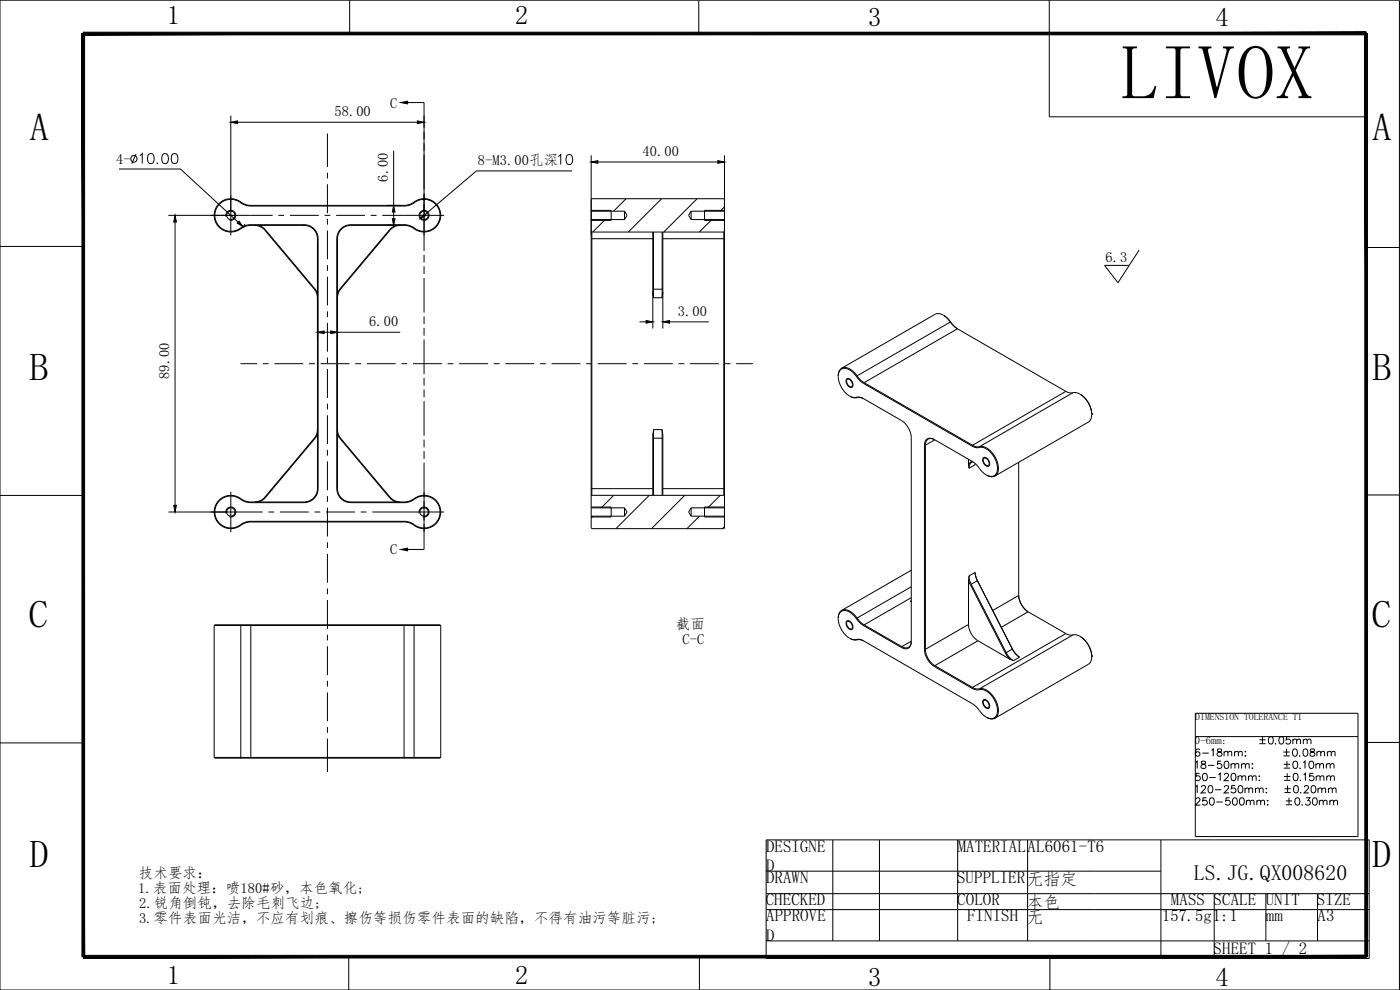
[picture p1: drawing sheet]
<svg xmlns="http://www.w3.org/2000/svg" width="420mm" height="297mm" viewBox="0 0 420 297" stroke-linecap="round" stroke-linejoin="round" font-family="sans-serif">
<!-- layer: 0 -->
<g fill="none" stroke="#000" stroke-width=".3">
<path d="M0 .1h420v296.9h-420zM104.9 .1v10M209.7 .1v10M314.9 .1v34.9h95.1M69.3 34.7v28.9M71.3 36.7h54M122.3 30.8h5M127.3 34.7v28.9M35.7 50.7h18.5l17.3 16M40.8 46.2l-1.3 2.9M42 46.7l.7-.6v3M44.7 46.2a.98 .98 0 0 1 1.4 .5 2.52 2.52 0 0 1-.3 2.2 .98 .98 0 0 1-1.4-.4 2.44 2.44 0 0 1 .3-2.3z"/>
<path d="M47.3 48.8l-.2 .1h.3M49 46.2a.98 .98 0 0 1 1.4 .5 2.44 2.44 0 0 1-.3 2.2 .98 .98 0 0 1-1.4-.4 2.52 2.52 0 0 1 .3-2.3zM51.8 46.2a.98 .98 0 0 1 1.5 .5 2.44 2.44 0 0 1-.3 2.2 .98 .98 0 0 1-1.5-.4 2.52 2.52 0 0 1 .3-2.3zM118.1 45.2v16.4M167.6 46.9l.7-.5v3M170.3 46.5a.97 .97 0 0 1 1.4 .4 2.52 2.52 0 0 1-.3 2.3 .97 .97 0 0 1-1.4-.4 2.44 2.44 0 0 1 .3-2.3zM171.7 51.3h-28.7l-15.4 13M177.4 46.6v111.8l.2 .2h39.6l.2-.2v-111.8M177.4 59.8l.2-.2h39.6l.2 .2M179.4 48.6h36M187.9 59.6l-3.8 3.8M198.6 59.6l-10 10"/>
<path d="M209.2 59.6l-10 10M0 73.9h25M50.5 64.6h19.6M52.5 66.6v85M67.8 65a1.5 1.5 0 0 1 1.3-1.9 1.5 1.5 0 0 1 1.7 1.6 1.5 1.5 0 0 1-1.9 1.4M72.1 68.5l.2 .1M72.2 60.8l1.4 .8 1.7 .2M72.2 60.8a4.8 4.8 0 0 0-6.5 .6 4.8 4.8 0 0 0 0 6.4 4.8 4.8 0 0 0 6.5 .7M72.3 60.6l-.2 .2M72.3 60.6l1.4 .8 1.6 .2M72.3 60.6a5 5 0 0 0-6.7 .6 5 5 0 0 0 0 6.8 5 5 0 0 0 6.7 .6M73.5 67.2l-1.2 1.4"/>
<path d="M75.3 61.6h46M75.3 67.4h16v.2h-16zM75.3 61.6v.2M75.3 61.8h46M75.3 67.4l-1.7 .3-1.4 .8M75.3 67.6l-1.6 .3-1.4 .7M76.4 67.6l1.7 .4 1.4 1.1M77.7 67.6l1.2 .7 .7 .6M79.5 69.1l14.8 17.7M79.6 68.9l-.1 .2M79.6 68.9l14.9 17.7M91.3 67.4a4.2 4.2 0 0 1 4.2 4.2"/>
<path d="M91.3 67.6a4 4 0 0 1 4 4M95.3 71.6v75M95.3 71.6h.2M95.5 71.6v75M101.1 71.6v75M101.1 71.6h.2M101.3 71.6v75M105.3 67.6h16M105.3 67.4v.2M105.3 67.4h16v.2M105.3 67.4a4.2 4.2 0 0 0-4.2 4.2M105.3 67.6a4 4 0 0 0-4 4"/>
<path d="M116.9 68.9l-14.8 17.7M116.9 68.9l.2 .2M117.1 69.1l-14.9 17.7M118.1 63.6v2M118.9 67.6l-.9 .4-1.1 .9M120.1 67.6l-1.7 .4-1.3 1.1M121.3 61.6v.2M121.3 67.4l1.6 .3 1.5 .8M121.3 67.6l1.6 .3 1.4 .7M124.3 60.6a5 5 0 0 1 6.7 .6 5 5 0 0 1 0 6.8 5 5 0 0 1-6.7 .6M124.3 60.6l.1 .2M124.3 60.6l-1.4 .8-1.6 .2"/>
<path d="M124.4 68.5l-.1 .1M124.4 60.8a4.8 4.8 0 0 1 6.4 .6 4.8 4.8 0 0 1 0 6.4 4.8 4.8 0 0 1-6.4 .7M124.4 60.8l-1.5 .8-1.6 .2M177.4 71.6h18.5M177.4 63.1h6v3h-6M177.4 69.4l.2 .2M177.4 65.9h10M177.4 63.4h10M177.6 69.6v79M177.6 69.6h39.6M181.6 65.9l-3.7 3.7M187.4 63.4l.8 1.2-.8 1.3"/>
<path d="M187.4 63.4v2.5M195.9 69.6v29M196.1 69.6v19.7M198.7 69.6v19.7M198.9 69.6v29M198.9 71.6h18.5M207.4 63.4l-.7 1.2 .7 1.3M207.4 63.4v2.5M207.4 65.9h10M207.4 63.4h10M213.6 65.9l-3.7 3.7M217.2 69.6v79"/>
<path d="M217.4 62.1l-1.3 1.3M217.4 69.4l-.2 .2M217.4 63.1h-6v3h6M341.9 75.1l-6.4 9.7-4-5.2h7.4M410 74.3h10M94.3 86.8l.7 1.2 .3 1.3M94.5 86.6l-.2 .2M94.5 86.6l.8 1.5M97.3 99.7h2M101.3 99.7h18.8M102.1 86.6l.1 .2M102.1 86.6l-.8 1.5"/>
<path d="M102.2 86.8l-.7 1.2-.2 1.3M191.9 96.6h2M195.9 88.1l.2 1.2M195.9 86.6h3M196.1 89.3h2.6M198.9 88.1l-.2 1.2M200.9 96.6h11.8M280.6 94.3a2.64 2.64 0 0 1 2.6 .4M283.2 94.7l1.2 .8 .9 1.1M283.2 94.7l2 1.9M285.2 96.6l-28 16.2M285.2 96.6h.1"/>
<path d="M285.2 96.6l1 1.2 1.1 .9M285.3 96.6l2 2M287.3 98.7l-28 16.1M287.3 98.7l32.6 18.7M251.6 112.8a2.18 2.18 0 0 1 1.1-2.4 2.18 2.18 0 0 1 2.5 .4l2 2M251.6 112.8a2.12 2.12 0 0 1 1.3-2.2 2.12 2.12 0 0 1 2.4 .6l1.7 1.7M251.6 112.8h.1M251.6 112.8a6.5 6.5 0 0 0 4.9 6.5l.5-.1M254.1 113.7a1.67 1.67 0 0 1 1.8 2.2 1.04 1.04 0 0 1-1.7-.6l-.3-1zM254.3 113.9a1.32 1.32 0 0 1 1.3 .7 1.32 1.32 0 0 1-.2 1.4 1.56 1.56 0 0 1-1.1-2.1zM255.1 118.9l1.3 .5 .8-.1M257 119.2h1.1l1.1 .4"/>
<path d="M257 112.9l1 1.2 1.2 1M257 119.2l.2 .1M257.2 119.3l.8-.1 1.2 .4M257.2 112.8l1 1.1 1.1 .9M257.2 112.8l-.2 .1M259.2 119.6l11.3 6.6a6.6 6.6 0 0 1 3 5.1v61.2M259.2 115.1l32.5 18.7M259.3 114.8l-.1 .3M259.3 114.8l32.6 18.8M319.9 117.4l1.3 .5 .8-.1M319.9 117.4l-28 16.2M322 117.8a5.2 5.2 0 0 1 5 3.8l.6 2.6"/>
<path d="M322 117.8l-28 16.2M324.3 118.4a7.9 7.9 0 0 1 3.3 5.8M94.3 131.5l.2 .1M94.3 131.5l-14.8 17.7M94.5 131.6l-14.9 17.7M95.3 128.9l-.3 1.4-.7 1.2M95.3 130.2l-.8 1.4M101.3 130.2l.8 1.4M101.3 128.9l.2 1.4 .7 1.2M102.1 131.6l14.8 17.7M102.2 131.5l14.9 17.7M102.2 131.5l-.1 .1"/>
<path d="M195.9 131.6h3M196.1 128.9l-.2 1.3v18.4M196.1 128.9v19.7M196.1 128.9h2.6M198.7 128.9l.2 1.3v18.4M198.7 128.9v19.7M277.4 133.6v61.2M277.4 133.6h.3M277.7 133.6v61.2M280.4 131.9l11.3 6.5 1.2 .9a9.1 9.1 0 0 0 3.8 3.6 2.1 2.1 0 0 0 2.2-.3 2.1 2.1 0 0 0 .7-2.1 6.9 6.9 0 0 0-5-6.6l-.6 .1M280.4 131.9a1.69 1.69 0 0 0-1.9-.1 1.69 1.69 0 0 0-.8 1.8M280.4 131.9a1.81 1.81 0 0 0-2.1-.2 1.81 1.81 0 0 0-.9 1.9"/>
<path d="M280.6 132l-2.9 1.6M290.7 139.5l.1 1M290.7 137.8v1.7M291.2 138.7l-.5 .8M291.2 138.7l.3 .1M291.5 138.8l-.5 .5-.2 1.2M291.6 138.4l-.4 .3M291.7 133.8l1.1 .5h1.1M291.8 138.5l-.3 .3M291.9 133.6l1 .4h1.1M291.9 133.6l-.2 .2M291.9 138.5l-.4 .3"/>
<path d="M292.7 139.1l-.1 .3-1.8 1.1M293.9 134.3a4.9 4.9 0 0 1 4.7 3.4 3.9 3.9 0 0 1-.2 5l-1 .3-1.2-.4M294 134l-.1 .3M295.1 137.4a1.67 1.67 0 0 1 1.8 2.2 1.03 1.03 0 0 1-1.7-.6l-.3-1zM295.3 137.5a1.32 1.32 0 0 1 1.3 .7 1.32 1.32 0 0 1-.2 1.5 1.56 1.56 0 0 1-1.1-2.2zM305.7 138.7v40M327.6 124.2h.1M327.6 124.2l-.2 1.6-.8 .9M0 148.6h25M50.5 153.6h17.8M67.8 154a1.5 1.5 0 0 1 1.3-1.9 1.5 1.5 0 0 1 1.7 1.6 1.5 1.5 0 0 1-1.9 1.4M72.1 157.5l.2 .1"/>
<path d="M72.2 149.8l1.4 .8 1.7 .2M72.2 149.8a4.8 4.8 0 0 0-6.5 .6 4.8 4.8 0 0 0 0 6.4 4.8 4.8 0 0 0 6.5 .7M72.3 149.6l-.2 .2M72.3 149.6l1.4 .8 1.6 .2M72.3 149.6a5 5 0 0 0-6.7 .7 5 5 0 0 0 0 6.7 5 5 0 0 0 6.7 .6M75.3 156.6h46M75.3 156.4h46M75.3 150.6h16v.2h-16M75.3 150.6v.2M75.3 156.4v.2M75.3 156.4l-1.7 .3-1.4 .7M75.3 156.6l-1.6 .3-1.4 .7"/>
<path d="M79.5 149.2l-1.4 1-1.7 .4M79.5 149.2l.1 .1M79.6 149.3l-1.1 .9-.8 .4M95.3 146.6a4 4 0 0 1-4 4M95.3 146.6h.2M95.5 146.6a4.2 4.2 0 0 1-4.2 4.2M101.1 146.6h.2M101.1 146.6a4.2 4.2 0 0 0 4.2 4.2M101.3 146.6a4 4 0 0 0 4 4M105.3 150.8h16M105.3 150.6h16M105.3 150.6v.2"/>
<path d="M116.9 149.3l1.1 .9 .9 .4M117.1 149.2l-.2 .1M117.1 149.2l1.3 1 1.7 .4M121.3 150.6v.2M121.3 156.4v.2M121.3 156.4l1.6 .3 1.5 .7M121.3 156.6l1.6 .3 1.4 .7M124.3 149.6a5 5 0 0 1 6.7 .7 5 5 0 0 1 0 6.7 5 5 0 0 1-6.7 .6M124.3 149.6l.1 .2M124.3 149.6l-1.4 .8-1.6 .2M124.4 157.5l-.1 .1M124.4 149.8a4.8 4.8 0 0 1 6.4 .6 4.8 4.8 0 0 1 0 6.4 4.8 4.8 0 0 1-6.4 .7"/>
<path d="M124.4 149.8l-1.5 .8-1.6 .2M125.8 154a1.5 1.5 0 0 1 1.3-1.9 1.5 1.5 0 0 1 1.7 1.6 1.5 1.5 0 0 1-1.9 1.4M177.4 146.6h18.5M177.4 152.1h6v3h-6M177.4 154.9h10M177.4 152.4h10M177.6 148.6h39.6M177.6 148.6l-.2 .2M177.9 154.9l-.5 .5M184.2 148.6l-3.8 3.8M187.4 152.4l.8 1.2-.8 1.3M187.4 152.4v2.5"/>
<path d="M194.8 148.6l-10 10M198.9 146.6h18.5M205.5 148.6l-10 10M207.4 154.9h10M207.4 152.4h10M207.4 152.4l-.7 1.2 .7 1.3M207.4 152.4v2.5M209.9 154.9l-3.7 3.7M216.2 148.6l-3.8 3.8M217.2 148.6l.2 .2M217.4 158l-.6 .6M217.4 152.1h-6v3h6"/>
<path d="M410 148.5h10M122.3 164.9h5M273.5 176.1l-16.3 9.3M273.5 179.3l-14.2 8.2M290.7 173.9l.5 1.5M290.7 173.9v13.5M290.8 172.8l.2 1.3 .5 1.2M290.8 172.8l-.1 1.1M291.2 175.4l10.5 20.5M291.5 175.3l10.5 20.5M291.5 175.3l-.3 .1M292.6 171.8l.1 .9"/>
<path d="M292.6 171.8l.2 .9M292.6 171.8l-1.8 1M292.8 172.7h.1M292.8 172.7l.5 1.5M293.3 174.2h.1M293.3 174.2l10.5 20.6M293.3 174.2l-1.8 1.1M293.3 174.2l10.5 20.5M305.7 178.7a6.3 6.3 0 0 0 2.9 4.9M305.7 178.7l-7.8 4.5M305.7 178.7a6.5 6.5 0 0 0 2.9 4.9M64.5 187.5h67.6l.2 .2h-68z"/>
<path d="M72.1 187.5v40M75.3 187.5v40M121.3 187.5v40M124.4 187.5v40M251.6 185.4a2.18 2.18 0 0 1 1.1-2.3 2.18 2.18 0 0 1 2.5 .4l2 1.9M251.6 185.4a2.12 2.12 0 0 1 1.3-2.1 2.12 2.12 0 0 1 2.4 .6l1.7 1.7M251.6 185.4h.1M251.6 185.4a6.5 6.5 0 0 0 4.9 6.5h.5M254.1 186.4a1.67 1.67 0 0 1 1.8 2.2 1.03 1.03 0 0 1-1.7-.6l-.3-1zM254.2 186.6a1.36 1.36 0 0 1 1.3 .5 1.36 1.36 0 0 1 .2 1.4 1.2 1.2 0 0 1-1.2-.2 1.2 1.2 0 0 1-.4-1.2zM255.1 191.6l1.3 .4h.8M257 191.9h1.1l1.1 .4"/>
<path d="M257 185.6l1 1.2 1.2 .9M257 191.9l.2 .1M257.2 192l1-.1 1 .4M257.2 185.4l1 1.2 1.1 .9M257.2 185.4l-.2 .2M259.2 192.3l32.8 19 1.2 1 1.6 2 1.4 1M259.2 187.7l11.3 6.6M259.3 187.5l11.3 6.5M259.3 187.5l-.1 .2M270.6 194l-.1 .3M273.2 180.4l.3 .2zM273.5 192.5a1.7 1.7 0 0 1-.9 1.8 1.7 1.7 0 0 1-2-.3"/>
<path d="M273.5 192.5a1.81 1.81 0 0 1-.9 2 1.81 1.81 0 0 1-2.1-.2M273.5 180.2l-.3 .2M273.5 192.4l-2.9 1.6M277.4 194.8a6.5 6.5 0 0 0 3 5.2M277.4 194.8h.3M277.7 194.8a6.2 6.2 0 0 0 2.9 4.9M280.4 200l11.3 6.5M280.6 199.7l11.3 6.6M280.6 199.7l-.2 .3M290.7 187.4a6.3 6.3 0 0 0 2.8 4.9M290.7 187.4l-13 7.4M293.5 192.3l9.6 5.5"/>
<path d="M293.5 192.3l-12.9 7.4M301.7 195.9l1.4 1.9M302 195.8l1.2 1.7 .9 .7M302 195.8l-.3 .1M303.1 197.8l1 .4M303.8 194.8l1.4 1.8M303.8 194.8l-1.8 1M303.8 194.7l1.4 1.9M303.8 194.7v.1M305.2 196.6l.8 .6-1.9 1M308.6 183.6l11.3 6.5M308.6 183.6l-8.1 4.6"/>
<path d="M319.9 190.1l1 .4h1.1M319.9 190.1l-28 16.2M322 190.5h1.1l1.2 .5M322 190.5l-28 16.2M324.3 191a7.5 7.5 0 0 1 3.3 5.9M324.3 191a7.9 7.9 0 0 1 3.3 5.9M327.6 196.9h.1M327.6 196.9l-.2 1.6-.8 .8M291.7 206.5l1.1 .4h1.1M291.9 206.3l1 .4h1.1M291.9 206.3l-.2 .2M293.9 206.9a5.3 5.3 0 0 1 5 4.2 3.5 3.5 0 0 1-.5 4.2l-1 .3-1.2-.3"/>
<path d="M294 206.7a5.3 5.3 0 0 1 5 3.9 4.2 4.2 0 0 1-.1 4.7l-1.2 .4-1.6-.5M294 206.7l-.1 .2M295.1 210.1a1.57 1.57 0 0 1 1.9 1.8 .76 .76 0 0 1-.6 .7 .76 .76 0 0 1-.8-.5 1.87 1.87 0 0 1-.5-2zM295.3 210.2a1.33 1.33 0 0 1 1.3 .7 1.33 1.33 0 0 1-.2 1.5 1.56 1.56 0 0 1-1.1-2.2zM358.7 214h48.9v37h-48.9zM0 222.9h25M64.3 227.3h68l-.2 .2h-67.6zM358.7 221h48.9M358.8 228.8l.5-.4v2.2M358.8 236.1l.5-.4v2.2M358.9 239.9l.4-.5 .6 .1 .2 .3-.3 .7-1 1.1h1.4M360 225l-.1-.2a.71 .71 0 0 0-1 .3 1.27 1.27 0 0 0 .5 1.8 .68 .68 0 0 0 .7-.6 .68 .68 0 0 0-.6-.8 .68 .68 0 0 0-.7 .7"/>
<path d="M360 232h-1l-.1 1a.78 .78 0 0 1 1.1 0 .78 .78 0 0 1-.1 1.1 .78 .78 0 0 1-1.1-.3M360.5 236.2l.5-.5h.4l.4 .4-.3 .8-1.1 1h1.5M360.6 228.5v.6l.7 .2a.63 .63 0 0 1 .6 .6 .63 .63 0 0 1-.5 .7l-.8-.1-.2-.3a1.1 1.1 0 0 1 1.3-1.1l.1-.4a.83 .83 0 0 0-1.2-.2zM360.9 226h1.8M361.2 232.1a.71 .71 0 0 1 1 .4l.1 .5a.95 .95 0 0 1-.8 1.2 1.4 1.4 0 0 1-.3-2.1zM362.1 239.4h-1l-.1 .9a.78 .78 0 0 1 1.1 0 .78 .78 0 0 1-.1 1.2 .78 .78 0 0 1-1.1-.4M362.5 229.6h1.9M362.8 235.8a.71 .71 0 0 1 1.1 .3l.1 .6a.95 .95 0 0 1-.8 1.2 1.4 1.4 0 0 1-.4-2.1zM363 233.3h1.8M363.3 239.5a.71 .71 0 0 1 1 .3l.1 .5a.95 .95 0 0 1-.8 1.3 1.4 1.4 0 0 1-.3-2.1zM363.6 225.1l.5-.4v2.2M364.6 237h1.9"/>
<path d="M365.5 224.8v.6l.6 .2a.63 .63 0 0 1 .6 .6 .63 .63 0 0 1-.5 .7l-.7-.1-.2-.3a1.09 1.09 0 0 1 1.2-1.1l.1-.4a.83 .83 0 0 0-1.1-.2zM365.7 232.5l.5-.5v2.2M366.5 228.4h-1l-.1 .9a.77 .77 0 0 1 1.1 0 .77 .77 0 0 1-.1 1.2 .77 .77 0 0 1-1.1-.3M367.4 225.9l.5-.5 .5 .1 .1 1.4M367.4 225.4v1.5M367.5 232.6l.4-.6 .6 .1 .2 .4-.3 .7-1 1h1.4M367.5 236.2l.4-.5h.4l.4 .4-.3 .8-1 1h1.4M367.7 228.5a.71 .71 0 0 1 1 .3l.1 .5a.95 .95 0 0 1-.8 1.3 1.4 1.4 0 0 1-.3-2.1zM368.5 225.9l.5-.5 .6 .1 .1 1.4M369 239.4h-1l-.1 .9a.78 .78 0 0 1 1.2 0 .78 .78 0 0 1-.2 1.2 .78 .78 0 0 1-1.1-.4M369.5 229.5l.5-.4 .5 .1 .1 1.4M369.5 229.1v1.5"/>
<path d="M369.8 232.1a.71 .71 0 0 1 1 .4l.1 .5a.95 .95 0 0 1-.8 1.2 1.42 1.42 0 0 1-.3-2.1zM370.2 239.5a.71 .71 0 0 1 1 .3l.1 .5a.95 .95 0 0 1-.8 1.3 1.4 1.4 0 0 1-.3-2.1zM370.5 225.9l.5-.5 .5 .1 .2 1.4M370.5 225.4v1.5M370.6 229.5l.5-.4 .6 .1 .1 1.4M370.7 235.7h-1l-.1 1a.77 .77 0 0 1 1.1-.1 .77 .77 0 0 1-.1 1.2 .77 .77 0 0 1-1.1-.3M371.5 233.2l.6-.4 .5 .1 .1 1.3M371.5 232.8v1.4M371.7 225.9l.5-.5 .5 .1 .1 1.4M371.9 235.8a.71 .71 0 0 1 1 .3l.1 .6a.95 .95 0 0 1-.8 1.2 1.42 1.42 0 0 1-.3-2.1zM372.3 239.5a.71 .71 0 0 1 1 .3l.1 .5a.95 .95 0 0 1-.8 1.3 1.4 1.4 0 0 1-.3-2.1zM372.6 229.5l.5-.4 .5 .1 .2 1.4"/>
<path d="M372.6 229.1v1.5M372.7 233.2l.5-.4 .6 .1 .1 1.3M373.6 225.5h.3zM373.6 226.8h.3zM373.6 236.9l.6-.5 .5 .1 .1 1.4M373.6 236.4v1.5M373.8 229.5l.5-.4 .5 .1 .1 1.4M374.7 233.2l.5-.4 .5 .1 .1 1.3M374.7 232.8v1.4M374.8 236.9l.5-.5 .5 .1 .2 1.4M375.7 229.2h.3zM375.8 230.4v.2z"/>
<path d="M375.8 233.2l.6-.4 .5 .1 .1 1.3M376.8 236.9l.5-.5 .5 .1 .1 1.4M376.8 236.4v1.5M377.8 232.9h.2zM377.8 234.1h.2zM377.9 236.9l.6-.5 .5 .1 .1 1.4M377.9 222h1.9M377.9 223.1h1.9M378.9 221v1.9M379.9 236.5h.2zM379.9 237.8h.2zM381 221.1a.72 .72 0 0 1 1 .4l.1 .5a.95 .95 0 0 1-.8 1.2 1.4 1.4 0 0 1-.3-2.1z"/>
<path d="M382.9 223l.1 .1M384.1 221.1a.72 .72 0 0 1 1.1 .4l.1 .5a.95 .95 0 0 1-.9 1.2 1.4 1.4 0 0 1-.3-2.1zM385.2 225.6h1.9M385.2 226.8h1.9M385.3 229.3h1.9M385.3 230.5h1.9M385.4 233h1.9M385.4 234.1h1.9M385.5 236.7h1.9M385.5 237.8h1.9M386.1 224.7v1.9M386.2 228.4v1.9"/>
<path d="M386.3 232v1.9M386.4 235.7v1.9M386.8 239.4v1.9M387.2 221h-1.1l-.1 1a.77 .77 0 0 1 1.2 0 .77 .77 0 0 1-.2 1.1 .77 .77 0 0 1-1.1-.3M388 222.2l.5-.4 .5 .1 .1 1.3M388 221.8v1.4M388.2 224.8a.71 .71 0 0 1 1.1 .3l.1 .5a.94 .94 0 0 1-.9 1.3 1.4 1.4 0 0 1-.3-2.1zM388.3 228.5a.72 .72 0 0 1 1.1 .3l.1 .5a.94 .94 0 0 1-.9 1.3 1.4 1.4 0 0 1-.3-2.1zM388.4 232.1a.71 .71 0 0 1 1.1 .4l.1 .5a.95 .95 0 0 1-.9 1.2 1.42 1.42 0 0 1-.3-2.1zM388.5 235.8a.71 .71 0 0 1 1.1 .3l.1 .6a.95 .95 0 0 1-.9 1.2 1.42 1.42 0 0 1-.3-2.1zM388.9 239.5a.71 .71 0 0 1 1.1 .3l.1 .5a.95 .95 0 0 1-.8 1.3 1.4 1.4 0 0 1-.4-2.1zM389.1 222.2l.6-.4 .5 .1 .1 1.3"/>
<path d="M390.1 226.7l.1 .1M390.2 230.4l.1 .1M390.3 234l.1 .1M390.4 237.7l.1 .1M391.1 222.2l.6-.4 .5 .1 .1 1.3M391.1 228.8l.6-.4v2.2M391.1 221.8v1.4M391.2 232.5l.6-.5v2.2M391.4 224.8a.71 .71 0 0 1 1 .3l.1 .5a.94 .94 0 0 1-.8 1.3 1.4 1.4 0 0 1-.3-2.1zM391.5 236.2l.4-.5h.4l.4 .4-.3 .8-1 1h1.4M392 239.4h1.1l-.6 .8a.73 .73 0 0 1 .5 1.2 .73 .73 0 0 1-1.2-.3M392.3 222.2l.5-.4 .5 .1 .1 1.3"/>
<path d="M393.1 228.5a.72 .72 0 0 1 1.1 .3l.1 .5a.95 .95 0 0 1-.9 1.3 1.4 1.4 0 0 1-.3-2.1zM393.3 224.8v.6l.7 .2a.63 .63 0 0 1 .6 .6 .63 .63 0 0 1-.5 .7l-.8-.1-.2-.3a1.09 1.09 0 0 1 1.3-1.1l.1-.4a.83 .83 0 0 0-1.2-.2zM393.8 235.8a.71 .71 0 0 1 1 .3l.1 .6a.95 .95 0 0 1-.8 1.2 1.42 1.42 0 0 1-.3-2.1zM394.2 232h-1.1l-.1 1a.78 .78 0 0 1 1.2 0 .78 .78 0 0 1-.1 1.1 .78 .78 0 0 1-1.2-.3M394.2 239.5a.71 .71 0 0 1 1 .3l.1 .5a.95 .95 0 0 1-.8 1.3 1.4 1.4 0 0 1-.3-2.1zM394.9 229.5l.5-.4 .6 .1 .1 1.4M394.9 229.1v1.5M395 233.2l.5-.4 .6 .1 .1 1.3M395 232.8v1.4M395.2 225.9l.5-.5 .6 .1 .1 1.4M395.2 225.4v1.5M395.5 236.9l.6-.5 .5 .1 .1 1.4"/>
<path d="M395.5 236.4v1.5M396.1 229.5l.5-.4 .5 .1 .1 1.4M396.2 233.2l.5-.4 .5 .1 .1 1.3M396.4 225.9l.5-.5 .5 .1 .1 1.4M396.7 236.9l.5-.5 .5 .1 .1 1.4M398 229.5l.6-.4 .5 .1 .1 1.4M398 229.1v1.5M398.2 233.2l.5-.4 .5 .1 .1 1.3M398.2 232.8v1.4M398.4 225.9l.5-.5 .5 .1 .1 1.4M398.4 225.4v1.5M398.7 236.9l.5-.5 .5 .1 .1 1.4"/>
<path d="M398.7 236.4v1.5M399.2 229.5l.5-.4 .6 .1 .1 1.4M399.3 233.2l.5-.4 .6 .1 .1 1.3M399.5 225.9l.5-.5 .6 .1 .1 1.4M399.8 236.9l.6-.5 .5 .1 .1 1.4M410 222.8h10M229.9 252h181v35.6h-181zM249.9 252v30.3M263.9 252v30.3M287.4 252v30.3M308.4 252v30.3M348.4 252v35.6"/>
<path d="M365.1 240.6h1.8M374.1 240.5l.5-.4 .5 .1 .1 1.4M374.1 240.1v1.5M375.2 240.5l.5-.4 .6 .1 .1 1.4M377.2 240.5l.5-.4 .5 .1 .2 1.4M377.2 240.1v1.5M378.4 240.5l.5-.4 .5 .1 .1 1.4M380.3 240.2h.3zM380.3 241.5h.3zM385.9 240.3h1.9M385.9 241.5h1.9M390.8 241.4l.1 .1"/>
<path d="M396 240.5l.5-.4 .5 .1 .1 1.4M396 240.1v1.5M397.1 240.5l.5-.4 .6 .1 .1 1.4M399.1 240.5l.5-.4 .5 .1 .2 1.4M399.1 240.1v1.5M400.3 240.5l.5-.4 .5 .1 .1 1.4M229.9 261.4h118.5M229.9 268.1h181M229.9 272.9h181M364.4 268.1v19.5M379.9 268.1v14.2M395.4 268.1v14.2"/>
<path d="M104.7 287v10M209.9 287v10M229.9 282.3h181M315.1 287v10"/>
<circle cx="40.2" cy="47.6" r=".99"/>
<circle cx="69.3" cy="64.6" r="1.25"/>
<circle cx="127.3" cy="64.6" r="1.25"/>
<circle cx="127.3" cy="64.6" r="1.5"/>
<circle cx="69.3" cy="153.6" r="1.25"/>
<circle cx="127.3" cy="153.6" r="1.25"/>
</g>
<g fill="#000" stroke="#000" stroke-width=".3">
<path d="M69.3 36.7l2-.4v.8zM120.3 30.8l2-.4v.8zM125.3 36.3l2 .4-2 .4zM177.4 48.6l2-.4v.8zM215.4 48.2l2 .4-2 .4zM52.5 64.6l.4 2h-.8zM71.7 66.4l1.2 1.6-1.7-1.1zM118.1 61.6l.4 2h-.8zM117.7 65.6h.8l-.4 2zM127.4 64l.5 .6-1.8 1zM95.3 99.7l2-.4v.8zM99.3 99.3l2 .4-2 .4z"/>
<path d="M193.9 96.2l2 .4-2 .4zM198.9 96.6l2-.4v.8zM52.1 151.6h.8l-.4 2zM120.3 164.9l2-.4v.8z"/>
<path d="M24.6 10.1l.8 276.9v-276.9zM24.6 10.1l.8 276.9h-.8z"/>
<path d="M25 10.5h385v-.8zM25 9.7h385l-385 .8z"/>
<path d="M409.6 10.1l.8 276.9v-276.9zM409.6 10.1l.8 276.9h-.8z"/>
<path d="M25 286.6v.8l385-.8zM25 287.4l385-.8v.8z"/>
</g>
<!-- layer: 02___PRT_ALL_AXES -->
<g fill="none" stroke="#000" stroke-width=".3">
<path d="M69.3 58.6v12M98.3 40.1v10M98.3 51.8v1.8M98.3 55.3v8.7M127.3 58.6v12M63.3 64.6h18.5M83.5 64.6h1.8M87 64.6h8.7M97.4 64.6h1.7M98.3 65.7v1.7M98.3 69.1v8.7M98.3 79.5v1.8"/>
<path d="M100.9 64.6h8.6M111.3 64.6h1.7M114.7 64.6h18.6M98.3 83v8.7M98.3 93.4v1.7M98.3 96.9v8.6M280.6 94.3l-28 16.2M72.2 109.1h5M78.9 109.1h1.7M82.4 109.1h8.6M92.8 109.1h1.7M96.2 109.1h8.7"/>
<path d="M98.3 107.3v1.7M98.3 110.7v8.7M106.6 109.1h1.8M110.1 109.1h8.6M120.5 109.1h1.7M123.9 109.1h8.7M134.3 109.1h1.8M137.8 109.1h8.7M148.2 109.1h1.7M151.7 109.1h8.6M162.1 109.1h1.7M165.5 109.1h8.7"/>
<path d="M175.9 109.1h1.8M179.4 109.1h8.6M189.8 109.1h1.7M193.2 109.1h8.7M203.6 109.1h1.8M207.1 109.1h8.7M217.5 109.1h1.7M221 109.1h5M98.3 121.1v1.8M98.3 124.6v8.7M98.3 135v1.7M98.3 138.4v8.7"/>
<path d="M326.6 126.7l-28 16.1M63.3 153.6h15.5M69.3 147.6v12M80.5 153.6h1.8M84 153.6h8.7M94.4 153.6h1.7M97.9 153.6h8.6M98.3 148.8v1.8M98.3 152.3v8.7M108.3 153.6h1.7M111.7 153.6h21.6M127.3 147.6v12"/>
<path d="M98.3 162.7v1.7M98.3 166.2v8.6M98.3 176.6v1.7M273.5 171.1l-20.9 12.1M64.3 187.7v39.6M98.3 180v8.7M98.3 190.4v1.7M98.3 193.9v8.7M132.3 187.7v39.6M326.6 199.3l-28 16.2M98.3 204.3v1.7M98.3 207.7v8.7"/>
<path d="M98.3 218.1v1.8M98.3 221.6v10"/>
</g>
<!-- layer: DEFAULT_3 -->
<g fill="none" stroke="#000" stroke-width=".3">
<path d="M127.3 30.8v7.5M127.3 39.5v2.3M127.3 43v2.3M127.3 46.4v10.4M127.3 58v2.3M127.3 61.4v2.3M127.3 64.9v10.4M127.3 76.5v2.3M127.3 79.9v2.3M127.3 83.4v10.4M127.3 94.9v2.3M127.3 98.4v2.3"/>
<path d="M127.3 101.9v10.4M127.3 113.4v2.3M127.3 116.9v2.3M127.3 120.3v10.4M127.3 131.9v2.3M127.3 135.3v2.4M127.3 138.8v10.4M127.3 150.4v2.3M127.3 153.8v2.3M127.3 157.3v7.6"/>
</g>
<text font-size="23.2" x="336.2" y="29.4">LIVOX</text>
<g font-size="11.7">
<text x="9" y="42.1">A</text>
<text x="411.9" y="42.1">A</text>
<text x="8.9" y="114.1">B</text>
<text x="411.9" y="114.1">B</text>
<text x="8.7" y="188.1">C</text>
<text x="411.7" y="188.1">C</text>
<text x="8.8" y="260.1">D</text>
<text x="411.8" y="260.1">D</text>
</g>
<g font-size="8">
<text x="50.1" y="7.2">1</text>
<text x="154.6" y="7.2">2</text>
<text x="260.6" y="7.8">3</text>
<text x="364.7" y="7.8">4</text>
<text x="50.1" y="295.2">1</text>
<text x="154.6" y="295.2">2</text>
<text x="260.6" y="295.8">3</text>
<text x="364.7" y="295.8">4</text>
</g>
<text font-size="6.6" x="358.3" y="264">LS.JG.QX008620</text>
<g font-size="5.1">
<text x="229.9" y="255.5">DESIGNE</text>
<text x="287.4" y="255.5">MATERIAL</text>
<text x="308.4" y="255.5">AL6061-T6</text>
<text x="229.9" y="261.4">D</text>
<text x="229.9" y="264.9">DRAWN</text>
<text x="287.2" y="264.9">SUPPLIER无指定</text>
<text x="229.8" y="271.7">CHECKED</text>
<text x="287.3" y="271.7">COLOR</text>
<text x="308.1" y="272.3">本色</text>
<text x="351.4" y="271.7">MASS SCALE UNIT</text>
<text x="395.2" y="271.7">SIZE</text>
<text x="229.9" y="276.4">APPROVE</text>
<text x="290.2" y="276.4">FINISH 无</text>
<text x="379.9" y="276.4">mm</text>
<text x="395.4" y="276.4">A3</text>
<text x="229.9" y="282.3">D</text>
<text x="364.2" y="286.2">SHEET 1 / 2</text>
</g>
<text font-size="5" x="348.8" y="276.3">157.5g1:1</text>
<g font-size="4.4">
<text x="100.4" y="34.9">58.00</text>
<text x="117.1" y="32.3">C</text>
<text x="192.8" y="46.8">40.00</text>
<text x="34.9" y="49.1">4-</text>
<text x="143.4" y="49.4">8-M3.00孔深</text>
<text x="116.4" y="54.5" transform="rotate(-90 116.4 54.5)">6.00</text>
<text x="331.8" y="78.7">6.3</text>
<text x="203.4" y="94.8">3.00</text>
<text x="110.8" y="97.9">6.00</text>
<text x="50.8" y="113.7" transform="rotate(-90 50.8 113.7)">89.00</text>
<text x="117.1" y="166.4">C</text>
<text x="202.9" y="188.8">截面</text>
<text x="204.9" y="193.3">C-C</text>
<text x="41.6" y="263.5">技术要求：</text>
<text x="41.5" y="268">1.表面处理：喷180#砂，本色氧化;</text>
<text x="41.8" y="272.5">2.锐角倒钝，去除毛刺飞边;</text>
<text x="41.7" y="277">3.零件表面光洁，不应有划痕、擦伤等损伤零件表面的缺陷，不得有油污等脏污;</text>
</g>
<text font-size="3.2" x="358.6" y="223.2">0-6mm:</text>
<text font-size="2.9" x="358.7" y="216">DIMENSION TOLERANCE T1</text>
</svg>
